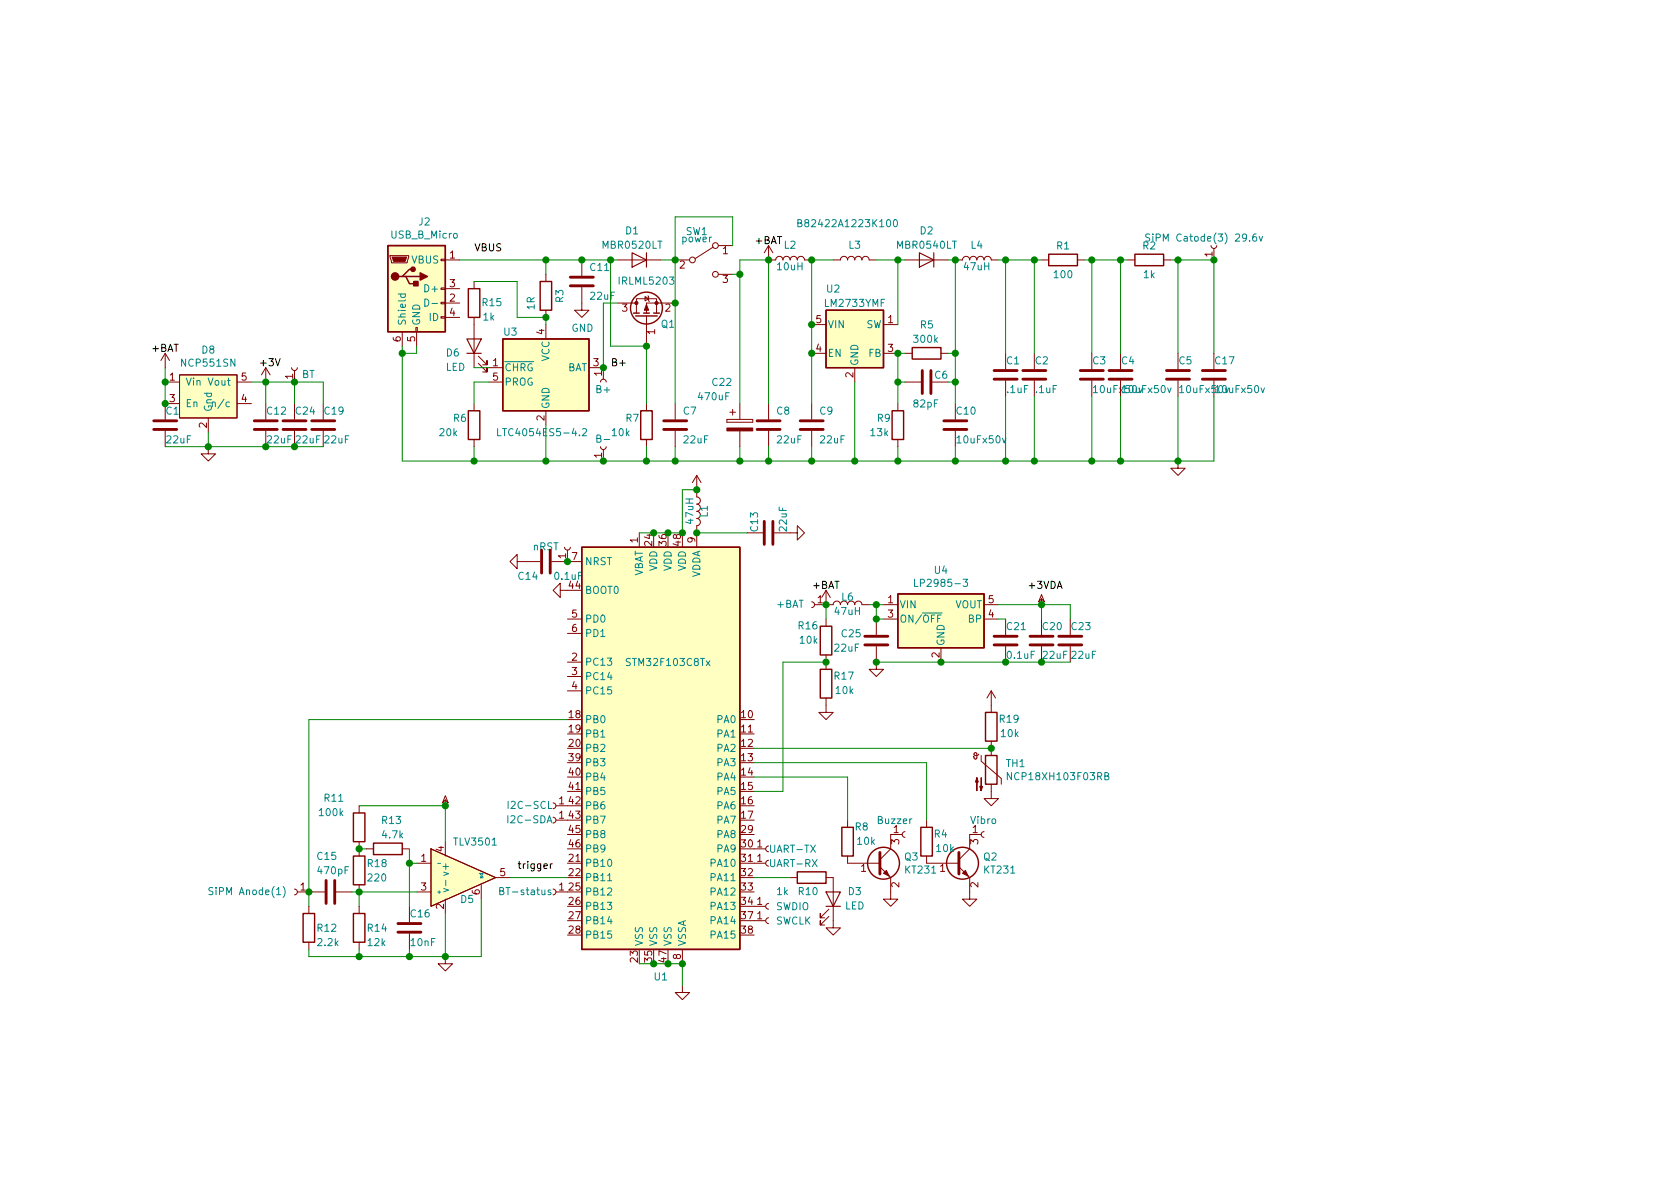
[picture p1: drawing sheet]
<svg xmlns="http://www.w3.org/2000/svg" width="297mm" height="210mm" viewBox="0 0 297 210" stroke-linecap="round" stroke-linejoin="round" font-family="sans-serif">
<g fill="none" stroke="#840000" stroke-width=".18">
<path d="M69 45.2h3.3v.3l-.3 1h-2.8zM71.1 58.7v2.5M73.5 57.9h.3v.8h-.3zM73.7 58.7v2.5M78 56h.7v.3h-.7zM78 53.5h.7v.2h-.7zM78 50.9h.7v.3h-.7zM78 45.8h.7v.3h-.7zM78.7 46h2.6M78.7 53.6h2.6M78.7 51h2.6M78.7 56.1h2.6"/>
<path d="M83.8 49.8v1.2M83.8 56.1v8.9M96.5 48.5v1.3M96.5 54.9v1.2M96.5 57.4v2.5M102.9 50.8v4.1h1.2l-1.2 1.2-1.3-1.2h1.3M102.9 46v2.8M109.2 46h7.6M109.2 53.6h3.3M112.5 53.6v-.8h3.6v2.6M112.5 53.6v1.8M114 52.4l.7 .4-.7 .4z"/>
<path d="M114.3 55.9v.2M114.3 56.1v5.1M114.6 52.3l.1 .1v.8l.1 .1M119.4 53.6h-5.1v1.8M119.4 46h2.5M126.1 43.7l-3.2 2M127 43.4h2.5M127 48.5h2.5M135.9 43.4v2.6h1.3a.63 .63 0 0 1 .6-.7 .63 .63 0 0 1 .6 .7 .63 .63 0 0 1 .7-.7 .63 .63 0 0 1 .6 .7 .63 .63 0 0 1 .6-.7 .63 .63 0 0 1 .7 .7 .63 .63 0 0 1 .6-.7 .63 .63 0 0 1 .6 .7h1.3M135.9 43.4l-.8 1.3M135.9 43.4l.8 1.3M143.5 57.4h2.5"/>
<path d="M147.3 46h1.3a.63 .63 0 0 1 .6-.7 .63 .63 0 0 1 .7 .7 .63 .63 0 0 1 .6-.7 .63 .63 0 0 1 .6 .7 .63 .63 0 0 1 .7-.7 .63 .63 0 0 1 .6 .7 .63 .63 0 0 1 .6-.7 .63 .63 0 0 1 .7 .7h1.2M156.2 57.4h2.5M160 46h7.6M168.9 46h1.3a.63 .63 0 0 1 .6-.7 .63 .63 0 0 1 .6 .7 .63 .63 0 0 1 .7-.7 .63 .63 0 0 1 .6 .7 .63 .63 0 0 1 .7-.7 .63 .63 0 0 1 .6 .7 .63 .63 0 0 1 .6-.7 .63 .63 0 0 1 .7 .7h1.2M184.1 46h1.3M190.5 46h1.3M199.4 46h1.3M205.7 46h1.3M214.1 43.4l.1 .3 .4 .2 .3-.1 .2-.4M214.6 44v2M29.2 67.6h2.5M29.2 62.5v2.5"/>
<path d="M29.2 76.2v2.8M29.2 62.5l-.8 1.2M29.2 62.5l.8 1.2M31.7 66.3h10.2v7.6h-10.2zM31.7 71.4h-2.5v2.8M36.8 79v1.3h1.3l-1.3 1.2-1.2-1.2h1.2M36.8 73.9v2.5M41.9 67.6h2.5M41.9 71.4h2.5M47 65v2.6M47 71.4v2.8M47 76.2v2.8"/>
<path d="M47 65l-.8 1.3M47 65l.8 1.3M51.6 65l.1 .3 .3 .2 .4-.1 .2-.4M52.1 65.6v2M52.1 71.4v2.8M52.1 76.2v2.8M57.1 71.4v2.8M57.1 76.2v2.8M83.8 71.4v1.2M83.8 77.7v1.3M84.6 64.3l1.5 1.5v-.8v.8h-.8M84.6 63l1.5 1.5v-.8v.8h-.8"/>
<path d="M86.4 65h2.5M86.4 67.6h2.5M96.5 72.6v2.6M104.1 65h2.6v2M106.2 79l.1 .3 .3 .2 .4-.1 .2-.4M106.2 67.6l.1-.4 .3-.1 .4 .1 .2 .4M106.7 79.5v2M114.3 71.4v1.2M114.3 77.7v1.3M119.4 71.4v2.8M119.4 76.2v2.8M128.5 74.2v.5z"/>
<path d="M128.5 74.7h4.6zM128.5 74.2h4.6zM129 72.9h1M129.5 72.4v1M130.8 71.4v2.8M130.8 76.2v2.8M133.1 74.2v.5zM135.9 71.4v2.8M135.9 76.2v2.8M143.5 62.5h2.5M143.5 71.4v2.8M143.5 76.2v2.8"/>
<path d="M151.1 65v2.6M156.2 62.5h2.5M158.7 71.4v1.2M158.7 77.7v1.3M160 67.6h2.8M160 62.5h1.3M166.4 62.5h1.2M168.9 71.4v2.8M168.9 76.2v2.8M177.8 62.5v2.8M177.8 67.3v2.8M182.9 62.5v2.8"/>
<path d="M182.9 67.3v2.8M193 62.5v2.8M193 67.3v2.8M198.1 62.5v2.8M198.1 67.3v2.8M208.3 62.5v2.8M208.3 67.3v2.8M214.6 62.5v2.8M214.6 67.3v2.8M91.4 99.3v-1.3l-1.2 1.3 1.2 1.3v-1.3h4.1M97.5 99.3h5.4M99.8 96.8l.1 .3 .4 .2 .3-.1 .2-.4"/>
<path d="M100.3 97.3v2M113 94.2v2.6M123.2 84.1v3.8a.63 .63 0 0 1 .6 .6 .63 .63 0 0 1-.6 .6 .63 .63 0 0 1 .6 .7 .63 .63 0 0 1-.6 .6 .63 .63 0 0 1 .6 .7 .63 .63 0 0 1-.6 .6 .63 .63 0 0 1 .6 .6 .63 .63 0 0 1-.6 .7v3.8M123.2 84.1l-.8 1.2M123.2 84.1l.8 1.2M132.1 94.2h2.8M136.9 94.2h4.1v-1.2l1.2 1.2-1.2 1.3v-1.3M208.3 81.5v1.3h1.2l-1.2 1.3-1.3-1.3h1.3M99.1 104.4v-1.3l-1.3 1.3 1.3 1.3v-1.3h1.2M100.3 117.1h2.6M100.3 119.6h2.6M100.3 109.5h2.6"/>
<path d="M100.3 112h2.6M143.5 106.4l.3 .1 .2 .3-.1 .5-.4 .1M144 106.9h3.3a.63 .63 0 0 1 .7-.6 .63 .63 0 0 1 .6 .6 .63 .63 0 0 1 .6-.6 .63 .63 0 0 1 .7 .6 .63 .63 0 0 1 .6-.6 .63 .63 0 0 1 .6 .6 .63 .63 0 0 1 .7-.6 .63 .63 0 0 1 .6 .6h1.3M146 104.4v2.5M146 109.5v1.2M146 115.8v2.6M146 104.4l-.7 1.3M146 104.4l.8 1.3M154.9 114.3v4.1h1.3l-1.3 1.2-1.2-1.2h1.2M154.9 109.5v2.8M156.2 109.5h2.5M156.2 106.9h2.5"/>
<path d="M166.4 114.5v2.6M174 109.5h2.5M174 106.9h2.5M177.8 109.5v2.8M177.8 114.3v2.8M184.1 105.9v1M184.1 105.2l.6 1.2-.6-.5-.5 .5zM184.1 109.5v2.8M184.1 114.3v2.8M189.2 109.5v2.8M189.2 114.3v2.8M100.3 122.2h2.6"/>
<path d="M146 123.4v2.6h1.3l-1.3 1.2-1.2-1.2h1.2M173.1 133.3l-.3 .3h-.3l-.3-.1v-.3l.3-.1 .2 .2v.8l-.2 .1-.3-.1v-.2l-.1-.2M173.5 133.6v1l3.5 3.1v1M175.3 138.7v2.5h1.2l-1.2 1.3-1.3-1.3h1.3M175.3 122.2v3.8M175.3 131.1v2.5M175.3 122.2l-.8 1.2M175.3 122.2l.7 1.2M52.1 157.2l.3 .1 .2 .3-.1 .5-.4 .1M52.6 157.7h4.8M59.4 157.7h2.8M63.5 142.5v1.3"/>
<path d="M63.5 148.8v2.6M63.5 156.5v1.2M64.8 150.1h1.2M71.1 150.1h1.3M73.7 157.7h2.5M73.7 152.6h2.5M76.2 150.1l11.4 5.1-11.4 5.1zM78.7 141.5v1M78.7 140.7l.5 1.3-.5-.5-.5 .5zM78.7 148.8v2.6M78.7 159v2.5M85.1 156.5v2.5"/>
<path d="M87.6 155.2h2.6M97.8 142l.3 .1 .2 .3-.1 .4-.4 .2M97.8 144.5l.3 .1 .2 .3-.1 .5-.4 .1M97.8 157.2l.3 .1 .2 .3-.1 .5-.4 .1M98.3 157.7h2M98.3 142.5h2M98.3 145h2M133.3 152.6h2.1M133.3 150.1h2.1M135.9 152.1l-.3 .1-.2 .4 .1 .4 .4 .2M135.9 149.6l-.3 .1-.2 .3 .1 .4 .4 .2M135.9 159.8l-.3 .1-.2 .3 .1 .4 .4 .2"/>
<path d="M139.7 155.2h1.3M146 155.2h1.3v8.9h-1.3l1.3 1.2 1.3-1.2h-1.3M149.9 151.4v1.2h5.7M149.9 145v1.3M155.6 153.3l1.9 1.9v3.8h1.2l-1.2 1.3-1.3-1.3h1.3M159.5 147.6h-2v2.5l-1.9 1.9M160 147.1l-.3 .1-.2 .3 .1 .4 .4 .2M163.8 151.4v1.2h5.7M163.8 145v1.3M169.5 153.3l1.9 1.9v3.8h1.3l-1.3 1.3-1.2-1.3h1.2M173.5 147.6h-2.1v2.5l-1.9 1.9M174 147.1l-.3 .1-.2 .3 .1 .4 .4 .2"/>
<path d="M54.6 160.3v1.2M54.6 166.6v1.3M63.5 160.3v1.2M63.5 166.6v1.3M72.4 160.3v2.8M72.4 165.1v2.8M78.7 169.2v1.2h1.3l-1.3 1.3-1.2-1.3h1.2M120.6 174.2v1.3h1.3l-1.3 1.3-1.2-1.3h1.2M120.6 167.9v2.5M133.3 160.3h2.1M133.3 162.8h2.1M135.9 162.3l-.3 .1-.2 .3 .1 .4 .4 .2"/>
<path d="M146.6 162l-1.6 1.6v-.8v.8h.8M146.6 160.8l-1.6 1.5v-.8v.8h.8"/>
<circle cx="122.4" cy="46" r=".51"/>
<circle cx="126.5" cy="48.5" r=".51"/>
<circle cx="126.5" cy="43.4" r=".51"/>
</g>
<g fill="none" stroke="#840000" stroke-width=".25">
<path d="M68.6 43.4h10.1v15.3h-10.1zM71.1 48.9h.7l.6 1.3h1.3M71.8 48.9h2.5M73 47.6h-.6l-1.3 1.3h-.6M82.8 51h2v5.1h-2zM88.9 59.9h15.2v12.7h-15.2zM95.5 49.8h2v5.1h-2zM112 55.4h1M112.4 55.9h3.8M113.8 55.4h1M115.6 55.4h1M146 54.9h10.2v10.1h-10.2z"/>
<path d="M185.4 45h5.1v2h-5.1zM200.7 45h5v2h-5zM82.8 72.6h2v5.1h-2zM113.3 72.6h2v5.1h-2zM157.7 72.6h2.1v5.1h-2.1zM161.3 61.5h5.1v2h-5.1zM102.9 96.8h27.9v71.1h-27.9zM145 110.7h2.1v5.1h-2.1zM145 118.4h2.1v5h-2.1zM158.7 105h15.3v9.5h-15.3zM174.2 133.6h2.1v5.1h-2.1zM174.2 126h2.1v5.1h-2.1z"/>
<path d="M62.5 151.4h2v5.1h-2zM62.5 143.8h2v5h-2zM66 149.1h5.1v2h-5.1zM141 154.2h5v2h-5zM148.8 146.3h2.1v5.1h-2.1zM162.8 146.3h2v5.1h-2zM53.6 161.5h2v5.1h-2zM62.5 161.5h2v5.1h-2z"/>
<circle cx="114.3" cy="54.5" r="2.82"/>
<circle cx="156.2" cy="152.6" r="2.82"/>
<circle cx="170.2" cy="152.6" r="2.82"/>
</g>
<path d="M82.5 59.9h2.6l-1.3 2.6zM111.8 44.7l2.5 1.3-2.5 1.2zM114.3 44.7v2.5M162.6 44.7l2.5 1.3-2.5 1.2zM165.1 44.7v2.5M82.5 62.5h2.6M146 157.7h2.6l-1.3 2.6zM146 160.3h2.6" fill="none" stroke="#840000" stroke-width=".2"/>
<g fill="#ffffc2" stroke="#ffffc2" stroke-width=".18">
<path d="M88.9 59.9h15.2v12.7h-15.2z"/>
<path d="M102.9 96.8h27.9v71.1h-27.9z"/>
<path d="M76.2 150.1l11.4 5.1-11.4 5.1z"/>
<path d="M31.7 66.3h10.2v7.6h-10.2z"/>
<path d="M68.6 43.4h10.1v15.3h-10.1z"/>
<path d="M146 54.9h10.2v10.1h-10.2z"/>
<path d="M158.7 105h15.3v9.5h-15.3z"/>
</g>
<g fill="none" stroke="#008484" stroke-width=".18">
<path d="M141.1 39.4h.5l.1-.4-.6-.2v1.3h.5l.2-.2v-.2l-.3-.3M158.1 39l.1-.2a.67 .67 0 0 1 .5 .7 .67 .67 0 0 1-.5 .6l-.1-.1-.1-.4zM70.4 52h1.3M70.9 52l-.1 .4 .3 .2 .5-.1v-.5M75.1 52.9a.64 .64 0 0 1 .7 .6 .64 .64 0 0 1-.7 .6zM76.4 53.7h.9M203.3 41.4h-.5l-.2 .1 .1 .4 .5 .3 .1 .2-.3 .2h-.4M222.1 41.4h-.4a.87 .87 0 0 0 0 1.2l.4-.1v-.5l-.4-.1-.2 .2M222.6 41.8l.3 .8 .3-.8M88 75.8v1.3h.6M103 75.9l.5-.1 .2 .3v.2l-.8 .8h.8M161.7 102.4v1.3h.6"/>
<path d="M165.5 108.4h1.1M166.4 108.8h-.6v1.2M170.3 102.4h.8l-.4 .5 .3 .1v.6l-.2 .1-.5-.1M178.8 136.6v1.3l-.7-1.3v1.3M195.4 137.2h.5l.1-.2-.1-.3-.5-.1v1.3h.4l.2-.1 .1-.3-.3-.3M37.6 157l-.4-.1-.2 .2v.3l.5 .3 .1 .3-.2 .2h-.5M50.1 156.8a1.47 1.47 0 0 1 0 1.9M77.4 152.7h.5M78.5 157.1l.8 .3-.8 .3M78.8 155.6v1M97.4 157.4h-.3l-.2 .2 .1 .1 .4 .2v.3h-.5M107.4 155.7h.8"/>
</g>
<g fill="none" stroke="#840000" stroke-width=".51">
<path d="M100.8 50.5h4.1M100.8 49h4.1M27.2 75.9h4M27.2 74.4h4M45 75.9h4M45 74.4h4M50 75.9h4.1M50 74.4h4.1M55.1 75.9h4.1M55.1 74.4h4.1M117.3 75.9h4.1M117.3 74.4h4.1"/>
<path d="M133.9 75.9h4M133.9 74.4h4M141.5 75.9h4M141.5 74.4h4M163.1 65.5v4.1M164.6 65.5v4.1M166.9 75.9h4M166.9 74.4h4M175.8 67.1h4M175.8 65.5h4M180.8 67.1h4.1M180.8 65.5h4.1"/>
<path d="M191 67.1h4.1M191 65.5h4.1M196.1 67.1h4.1M196.1 65.5h4.1M206.2 67.1h4.1M206.2 65.5h4.1M212.6 67.1h4.1M212.6 65.5h4.1M95.8 97.3v4M97.3 97.3v4M135.1 92.2v4.1M136.7 92.2v4.1"/>
<path d="M152.9 114h4.1M152.9 112.5h4.1M175.8 114h4M175.8 112.5h4M182.1 114h4.1M182.1 112.5h4.1M187.2 114h4.1M187.2 112.5h4.1M57.7 155.7v4.1M59.2 155.7v4.1M155.6 150.7v3.9M169.5 150.7v3.9"/>
<path d="M70.4 164.8h4M70.4 163.3h4"/>
</g>
<g fill="#840000" stroke="#840000" stroke-width=".18">
<path d="M128.5 75.7h4.6v.5h-4.6z"/>
<path d="M156.2 154.4l.5-.5 .5 1z"/>
<path d="M170.2 154.4l.5-.5 .5 1z"/>
<path d="M114.3 53.8l.4 1.1h-.8z"/>
<path d="M172.7 137.5l.3 .8h-.5l.2-.8v2.3z"/>
<path d="M173.5 137.5v2.3l-.3-.7h.5l-.2 .7z"/>
<path d="M69.3 45.5h2.6l-.3 .7h-2z"/>
<circle cx="116.1" cy="53.6" r=".28"/>
<circle cx="112.5" cy="53.6" r=".28"/>
</g>
<g fill="#840000" stroke="#840000" stroke-width=".25">
<path d="M73.2 49.8h.7v.7h-.7z"/>
<path d="M74.3 48.3l1.3 .6-1.3 .6z"/>
<circle cx="69.8" cy="48.9" r=".63"/>
<circle cx="73" cy="47.6" r=".38"/>
</g>
<g fill="none" stroke="#008400" stroke-width=".18">
<path d="M81.3 46h27.9M83.8 49.8h7.6v6.3h5.1v1.3M96.5 46v2.5M107.9 46v15.2h6.4v10.2M109.2 53.6h-2.5v11.4M116.8 46h2.6M129.5 43.4v-5.1h-10.1v33.1M129.5 48.5h1.3M147.3 46h-3.8v25.4M154.9 46h5.1M158.7 46v11.4M167.6 46h1.3v25.4"/>
<path d="M176.5 46h7.6M177.8 46v16.5M182.9 46v16.5M191.8 46h7.6M193 46v16.5M198.1 46v16.5M207 46h7.6v16.5M208.3 46v16.5M29.2 65v6.4M29.2 79h27.9M36.8 76.4v2.6M44.4 67.6h12.7v3.8"/>
<path d="M47 67.6v3.8M52.1 67.6v3.8M71.1 61.2v20.3h143.5v-11.4M73.7 61.2v1.3h-2.6M83.8 65h2.6M83.8 79v2.5M86.4 67.6h-2.6v3.8M96.5 75.2v6.3M114.3 79v2.5M119.4 79v2.5M130.8 71.4v-25.4h5.1v25.4M130.8 79v2.5"/>
<path d="M135.9 79v2.5M143.5 79v2.5M151.1 67.6v13.9M158.7 67.6h1.3M158.7 79v2.5M160 62.5h-1.3v8.9M167.6 67.6h1.3M167.6 62.5h1.3M168.9 79v2.5M177.8 70.1v11.4M182.9 70.1v11.4M193 70.1v11.4"/>
<path d="M198.1 70.1v11.4M208.3 70.1v11.4M123.2 86.6h-2.6v7.6h-7.6M123.2 94.2h8.9M146 117.1h-7.6v22.8h-5.1M146 106.9v2.6M153.7 106.9h2.5M154.9 106.9v2.6h1.3M154.9 117.1h34.3M176.5 106.9h12.7v2.6M176.5 109.5h1.3M184.1 106.9v2.6"/>
<path d="M100.3 127.2h-45.7v33.1M133.3 137.4h16.6v7.6M133.3 132.3h42M133.3 134.9h30.5v10.1M62.2 157.7h11.5M63.5 157.7v2.6M63.5 150.1h1.3M63.5 142.5h15.2v6.3M72.4 150.1v10.2M72.4 152.6h1.3M85.1 159v10.2h-30.5v-1.3M90.2 155.2h10.1"/>
<path d="M133.3 155.2h6.4M63.5 167.9v1.3M72.4 167.9v1.3M78.7 161.5v7.7M113 170.4h7.6v3.8"/>
</g>
<path d="M48.7 63.4l.4 1.3 .4-1.3M97.3 152.7v.9M97.7 152.7l-.4 .3" fill="none" stroke="#000" stroke-width=".18"/>
<g fill="#008400" stroke="#008400" stroke-width=".25">
<circle cx="119.4" cy="46" r=".51"/>
<circle cx="115.6" cy="94.2" r=".51"/>
<circle cx="123.2" cy="86.6" r=".51"/>
<circle cx="118.1" cy="170.4" r=".51"/>
<circle cx="177.8" cy="46" r=".51"/>
<circle cx="154.9" cy="109.5" r=".51"/>
<circle cx="182.9" cy="46" r=".51"/>
<circle cx="154.9" cy="106.9" r=".51"/>
<circle cx="143.5" cy="46" r=".51"/>
<circle cx="182.9" cy="81.5" r=".51"/>
<circle cx="118.1" cy="94.2" r=".51"/>
<circle cx="177.8" cy="81.5" r=".51"/>
<circle cx="100.3" cy="99.3" r=".51"/>
<circle cx="143.5" cy="62.5" r=".51"/>
<circle cx="54.6" cy="157.7" r=".51"/>
<circle cx="151.1" cy="81.5" r=".51"/>
<circle cx="146.1" cy="117.1" r=".51"/>
<circle cx="158.8" cy="81.5" r=".51"/>
<circle cx="72.4" cy="169.2" r=".51"/>
<circle cx="175.3" cy="132.3" r=".51"/>
<circle cx="168.9" cy="67.6" r=".51"/>
<circle cx="123.2" cy="94.2" r=".51"/>
<circle cx="120.7" cy="94.2" r=".51"/>
<circle cx="29.2" cy="67.6" r=".51"/>
<circle cx="158.8" cy="46" r=".51"/>
<circle cx="158.8" cy="67.6" r=".51"/>
<circle cx="158.8" cy="62.5" r=".51"/>
<circle cx="78.7" cy="142.5" r=".51"/>
<circle cx="52.1" cy="79" r=".51"/>
<circle cx="114.3" cy="61.2" r=".51"/>
<circle cx="168.9" cy="81.5" r=".51"/>
<circle cx="114.3" cy="81.5" r=".51"/>
<circle cx="154.9" cy="117.1" r=".51"/>
<circle cx="63.5" cy="157.7" r=".51"/>
<circle cx="119.4" cy="53.6" r=".51"/>
<circle cx="96.5" cy="46" r=".51"/>
<circle cx="47" cy="67.6" r=".51"/>
<circle cx="96.5" cy="81.5" r=".51"/>
<circle cx="146.1" cy="106.9" r=".51"/>
<circle cx="83.8" cy="81.5" r=".51"/>
<circle cx="106.7" cy="65" r=".51"/>
<circle cx="130.8" cy="48.5" r=".51"/>
<circle cx="119.4" cy="81.5" r=".51"/>
<circle cx="63.5" cy="169.2" r=".51"/>
<circle cx="184.2" cy="106.9" r=".51"/>
<circle cx="168.9" cy="62.5" r=".51"/>
<circle cx="106.7" cy="81.5" r=".51"/>
<circle cx="143.5" cy="57.4" r=".51"/>
<circle cx="143.5" cy="81.5" r=".51"/>
<circle cx="130.8" cy="81.5" r=".51"/>
<circle cx="96.5" cy="56.1" r=".51"/>
<circle cx="214.6" cy="46" r=".51"/>
<circle cx="184.2" cy="117.1" r=".51"/>
<circle cx="71.1" cy="62.5" r=".51"/>
<circle cx="29.2" cy="71.4" r=".51"/>
<circle cx="120.7" cy="170.4" r=".51"/>
<circle cx="102.9" cy="46" r=".51"/>
<circle cx="193" cy="46" r=".51"/>
<circle cx="198.1" cy="46" r=".51"/>
<circle cx="166.4" cy="117.1" r=".51"/>
<circle cx="193" cy="81.5" r=".51"/>
<circle cx="177.8" cy="117.1" r=".51"/>
<circle cx="47" cy="79" r=".51"/>
<circle cx="36.8" cy="79" r=".51"/>
<circle cx="198.1" cy="81.5" r=".51"/>
<circle cx="115.6" cy="170.4" r=".51"/>
<circle cx="108" cy="46" r=".51"/>
<circle cx="52.1" cy="67.6" r=".51"/>
<circle cx="135.9" cy="81.5" r=".51"/>
<circle cx="168.9" cy="46" r=".51"/>
<circle cx="72.4" cy="152.6" r=".51"/>
<circle cx="208.3" cy="46" r=".51"/>
<circle cx="63.5" cy="150.1" r=".51"/>
<circle cx="135.9" cy="46" r=".51"/>
<circle cx="78.7" cy="169.2" r=".51"/>
<circle cx="208.3" cy="81.5" r=".51"/>
</g>
<g font-size="1.8" fill="#008484">
<text x="74.1" y="39.9">J2</text>
<text x="110.6" y="41.4">D1</text>
<text x="121.3" y="41.6">SW1</text>
<text x="142.1" y="40.2">B82422A1223K100</text>
<text x="162.7" y="41.4">D2</text>
<text x="69.2" y="42.2">USB_B_Micro</text>
<text x="72.8" y="46.6">VBUS</text>
<text x="104.4" y="47.9">C11</text>
<text x="106.7" y="44">MBR0520LT</text>
<text x="120.6" y="42.8">power</text>
<text x="137.5" y="47.8">10uH</text>
<text x="138.7" y="44">L2</text>
<text x="150.1" y="44">L3</text>
<text x="158.8" y="44">MBR0540LT</text>
<text x="170.5" y="47.8">47uH</text>
<text x="171.7" y="44">L4</text>
<text x="186.8" y="44.1">R1</text>
<text x="202.1" y="44.1">R2</text>
<text x="203.9" y="42.7">SiPM Catode(3) 29.6v</text>
<text x="75.4" y="51.7">D+</text>
<text x="99.6" y="53.5" transform="rotate(-90 99.6 53.5)">R3</text>
<text x="104.5" y="53">22uF</text>
<text x="109.6" y="50.3">IRLML5203</text>
<text x="146.2" y="51.7">U2</text>
<text x="186.5" y="49.2">100</text>
<text x="202.2" y="49.2">1k</text>
<text x="71.8" y="57.7" transform="rotate(-90 71.8 57.7)">Shield</text>
<text x="74.3" y="57.7" transform="rotate(-90 74.3 57.7)">GND</text>
<text x="75.9" y="56.8">ID</text>
<text x="85.3" y="54.1">R15</text>
<text x="85.5" y="56.7">1k</text>
<text x="89.1" y="59.4">U3</text>
<text x="94.5" y="54.8" transform="rotate(-90 94.5 54.8)">1R</text>
<text x="101" y="58.7">GND</text>
<text x="116.9" y="58">Q1</text>
<text x="146" y="54.3">LM2733YMF</text>
<text x="146.3" y="58">VIN</text>
<text x="153.1" y="58">SW</text>
<text x="162.8" y="58.1">R5</text>
<text x="32.3" y="64.8">NCP551SN</text>
<text x="35.7" y="62.5">D8</text>
<text x="78.8" y="65.6">LED</text>
<text x="78.9" y="63">D6</text>
<text x="89.2" y="65.7">CHRG</text>
<text x="97.2" y="63.9" transform="rotate(-90 97.2 63.9)">VCC</text>
<text x="100.3" y="65.7">BAT</text>
<text x="146.3" y="63.1">EN</text>
<text x="151.8" y="64.8" transform="rotate(-90 151.8 64.8)">GND</text>
<text x="153.6" y="63.1">FB</text>
<text x="161.7" y="60.6">300k</text>
<text x="178" y="64.4">C1</text>
<text x="183.1" y="64.4">C2</text>
<text x="193.2" y="64.4">C3</text>
<text x="198.3" y="64.4">C4</text>
<text x="208.5" y="64.4">C5</text>
<text x="214.9" y="64.4">C17</text>
<text x="32.8" y="68.2">Vin</text>
<text x="37" y="68.2">Vout</text>
<text x="53.4" y="66.8">BT</text>
<text x="89.2" y="68.2">PROG</text>
<text x="105.5" y="69.5">B+</text>
<text x="123.6" y="70.8">470uF</text>
<text x="126" y="68.2">C22</text>
<text x="165.3" y="67">C6</text>
<text x="178.1" y="69.5">.1uF</text>
<text x="183.2" y="69.5">.1uF</text>
<text x="193.6" y="69.5">10uFx50v</text>
<text x="198.7" y="69.5">10uFx50v</text>
<text x="208.9" y="69.5">10uFx50v</text>
<text x="215.2" y="69.5">10uFx50v</text>
<text x="29.5" y="73.3">C18</text>
<text x="32.8" y="72">En</text>
<text x="37.5" y="72.9" transform="rotate(-90 37.5 72.9)">Gnd</text>
<text x="38.3" y="72">n/c</text>
<text x="47.3" y="73.3">C12</text>
<text x="52.3" y="73.3">C24</text>
<text x="57.4" y="73.3">C19</text>
<text x="77.8" y="77.1">20k</text>
<text x="80.2" y="74.6">R6</text>
<text x="89" y="77.1">LTC4054ES5-4.2</text>
<text x="97.2" y="72.4" transform="rotate(-90 97.2 72.4)">GND</text>
<text x="108.3" y="77.1">10k</text>
<text x="110.7" y="74.6">R7</text>
<text x="120.9" y="73.3">C7</text>
<text x="137.4" y="73.3">C8</text>
<text x="145" y="73.3">C9</text>
<text x="154" y="77.1">13k</text>
<text x="155.1" y="74.6">R9</text>
<text x="161.6" y="72.1">82pF</text>
<text x="169.2" y="73.3">C10</text>
<text x="29.5" y="78.4">22uF</text>
<text x="47.3" y="78.4">22uF</text>
<text x="52.4" y="78.4">22uF</text>
<text x="57.5" y="78.4">22uF</text>
<text x="105.8" y="78.3">B-</text>
<text x="121" y="78.4">22uF</text>
<text x="137.5" y="78.4">22uF</text>
<text x="145.1" y="78.4">22uF</text>
<text x="169.5" y="78.4">10uFx50v</text>
<text x="122.6" y="92.6" transform="rotate(-90 122.6 92.6)">47uH</text>
<text x="125.1" y="91.4" transform="rotate(-90 125.1 91.4)">L1</text>
<text x="134" y="93.9" transform="rotate(-90 134 93.9)">C13</text>
<text x="139.1" y="93.9" transform="rotate(-90 139.1 93.9)">22uF</text>
<text x="94.2" y="97.3">nRST</text>
<text x="103.4" y="99.9">NRST</text>
<text x="116.2" y="101" transform="rotate(-90 116.2 101)">VDD</text>
<text x="118.7" y="101" transform="rotate(-90 118.7 101)">VDD</text>
<text x="121.3" y="101" transform="rotate(-90 121.3 101)">VDD</text>
<text x="165.3" y="101.5">U4</text>
<text x="91.7" y="102.5">C14</text>
<text x="98.2" y="102.5">0.1uF</text>
<text x="103.4" y="105">BOOT0</text>
<text x="113.7" y="102.1" transform="rotate(-90 113.7 102.1)">VBAT</text>
<text x="123.8" y="102.3" transform="rotate(-90 123.8 102.3)">VDDA</text>
<text x="137.4" y="107.5">+BAT</text>
<text x="148.8" y="106.2">L6</text>
<text x="159" y="107.6">VIN</text>
<text x="162.5" y="103.8">LP2985-3</text>
<text x="168.8" y="107.6">VOUT</text>
<text x="103.4" y="110.1">PD0</text>
<text x="103.4" y="112.6">PD1</text>
<text x="141.2" y="111.3">R16</text>
<text x="141.5" y="113.8">10k</text>
<text x="147.7" y="108.8">47uH</text>
<text x="148.9" y="112.7">C25</text>
<text x="159" y="110.1">ON/OFF</text>
<text x="171.3" y="110.1">BP</text>
<text x="178.1" y="111.4">C21</text>
<text x="184.4" y="111.4">C20</text>
<text x="189.5" y="111.4">C23</text>
<text x="103.4" y="117.7">PC13</text>
<text x="111.1" y="117.8">STM32F103C8Tx</text>
<text x="147.7" y="115.2">22uF</text>
<text x="167" y="114.3" transform="rotate(-90 167 114.3)">GND</text>
<text x="178.2" y="116.5">0.1uF</text>
<text x="184.5" y="116.5">22uF</text>
<text x="189.6" y="116.5">22uF</text>
<text x="103.4" y="120.3">PC14</text>
<text x="103.4" y="122.8">PC15</text>
<text x="147.6" y="120.2">R17</text>
<text x="147.9" y="122.7">10k</text>
<text x="103.4" y="127.9">PB0</text>
<text x="103.4" y="130.4">PB1</text>
<text x="126.9" y="127.9">PA0</text>
<text x="126.9" y="130.4">PA1</text>
<text x="176.8" y="127.8">R19</text>
<text x="177.1" y="130.3">10k</text>
<text x="103.4" y="133">PB2</text>
<text x="103.4" y="135.5">PB3</text>
<text x="126.9" y="133">PA2</text>
<text x="126.9" y="135.5">PA3</text>
<text x="177.9" y="135.7">TH1</text>
<text x="178.7" y="138">NCP18XH103F03RB</text>
<text x="57.4" y="141.8">R11</text>
<text x="90.2" y="143">I2C-SCL</text>
<text x="103.4" y="138">PB4</text>
<text x="103.4" y="140.6">PB5</text>
<text x="103.4" y="143.1">PB6</text>
<text x="126.9" y="138">PA4</text>
<text x="126.9" y="140.6">PA5</text>
<text x="126.9" y="143.1">PA6</text>
<text x="56.6" y="144.3">100k</text>
<text x="67.6" y="145.7">R13</text>
<text x="67.7" y="148.3">4.7k</text>
<text x="80.4" y="149.5">TLV3501</text>
<text x="90.1" y="145.6">I2C-SDA</text>
<text x="103.4" y="145.7">PB7</text>
<text x="103.4" y="148.2">PB8</text>
<text x="126.9" y="145.7">PA7</text>
<text x="126.9" y="148.2">PA8</text>
<text x="151.2" y="146.9">R8</text>
<text x="151.7" y="149.4">10k</text>
<text x="155.3" y="145.7">Buzzer</text>
<text x="165.2" y="148.1">R4</text>
<text x="171.7" y="145.7">Vibro</text>
<text x="56.2" y="152.1">C15</text>
<text x="56.3" y="154.6">470pF</text>
<text x="65" y="153.3">R18</text>
<text x="65.2" y="155.9">220</text>
<text x="79.4" y="154.4" transform="rotate(-90 79.4 154.4)">v+</text>
<text x="103.4" y="153.3">PB10</text>
<text x="103.4" y="155.8">PB11</text>
<text x="103.4" y="150.7">PB9</text>
<text x="125.9" y="153.3">PA10</text>
<text x="125.9" y="155.8">PA11</text>
<text x="126.9" y="150.7">PA9</text>
<text x="136.3" y="150.8">UART-TX</text>
<text x="136.3" y="153.3">UART-RX</text>
<text x="160" y="152.2">Q3</text>
<text x="160.1" y="154.5">KT231</text>
<text x="165.6" y="150.7">10k</text>
<text x="173.9" y="152.2">Q2</text>
<text x="174.1" y="154.5">KT231</text>
<text x="37.5" y="158.3">SiPM Anode(1)</text>
<text x="81.5" y="159.7">D5</text>
<text x="88.8" y="158.3">BT-status</text>
<text x="103.4" y="158.4">PB12</text>
<text x="103.4" y="160.9">PB13</text>
<text x="125.9" y="158.4">PA12</text>
<text x="125.9" y="160.9">PA13</text>
<text x="137.2" y="161">SWDIO</text>
<text x="137.4" y="158.3">1k</text>
<text x="141.2" y="158.3">R10</text>
<text x="149.4" y="160.8">LED</text>
<text x="150" y="158.3">D3</text>
<text x="56.2" y="164.8">R12</text>
<text x="56.3" y="167.3">2.2k</text>
<text x="65" y="164.8">R14</text>
<text x="65.1" y="167.3">12k</text>
<text x="72.7" y="162.2">C16</text>
<text x="72.7" y="167.3">10nF</text>
<text x="103.4" y="163.4">PB14</text>
<text x="103.4" y="166">PB15</text>
<text x="113.7" y="167.4" transform="rotate(-90 113.7 167.4)">VSS</text>
<text x="116.2" y="167.4" transform="rotate(-90 116.2 167.4)">VSS</text>
<text x="118.7" y="167.4" transform="rotate(-90 118.7 167.4)">VSS</text>
<text x="121.3" y="167.4" transform="rotate(-90 121.3 167.4)">VSSA</text>
<text x="125.9" y="163.4">PA14</text>
<text x="125.9" y="166">PA15</text>
<text x="137.1" y="163.5">SWCLK</text>
<text x="115.7" y="173.4">U1</text>
</g>
<g font-size="1.8" fill="#840000">
<text x="79.5" y="45.7">1</text>
<text x="120.2" y="47.5">2</text>
<text x="127.8" y="45">1</text>
<text x="214.4" y="45.4" transform="rotate(-90 214.4 45.4)">1</text>
<text x="79.5" y="53.3">2</text>
<text x="79.5" y="50.8">3</text>
<text x="127.8" y="50">3</text>
<text x="79.5" y="55.9">4</text>
<text x="96.3" y="59.2" transform="rotate(-90 96.3 59.2)">4</text>
<text x="110" y="55.1">3</text>
<text x="115.8" y="59.2" transform="rotate(-90 115.8 59.2)">1</text>
<text x="117.6" y="55.1">2</text>
<text x="144.3" y="57.1">5</text>
<text x="157" y="57.1">1</text>
<text x="70.9" y="60.4" transform="rotate(-90 70.9 60.4)">6</text>
<text x="73.4" y="60.4" transform="rotate(-90 73.4 60.4)">5</text>
<text x="87.1" y="64.8">1</text>
<text x="104.9" y="64.8">3</text>
<text x="144.3" y="62.2">4</text>
<text x="157" y="62.2">3</text>
<text x="30" y="67.3">1</text>
<text x="30" y="71.1">3</text>
<text x="42.7" y="71.1">4</text>
<text x="42.7" y="67.3">5</text>
<text x="51.8" y="67" transform="rotate(-90 51.8 67)">1</text>
<text x="87.1" y="67.3">5</text>
<text x="106.4" y="66.5" transform="rotate(-90 106.4 66.5)">1</text>
<text x="150.9" y="66.8" transform="rotate(-90 150.9 66.8)">2</text>
<text x="36.6" y="75.7" transform="rotate(-90 36.6 75.7)">2</text>
<text x="96.3" y="74.4" transform="rotate(-90 96.3 74.4)">2</text>
<text x="106.4" y="81" transform="rotate(-90 106.4 81)">1</text>
<text x="112.8" y="96" transform="rotate(-90 112.8 96)">1</text>
<text x="122.9" y="96" transform="rotate(-90 122.9 96)">9</text>
<text x="100.1" y="98.8" transform="rotate(-90 100.1 98.8)">1</text>
<text x="101.1" y="99.1">7</text>
<text x="115.3" y="96.5" transform="rotate(-90 115.3 96.5)">24</text>
<text x="117.9" y="96.5" transform="rotate(-90 117.9 96.5)">36</text>
<text x="120.4" y="96.5" transform="rotate(-90 120.4 96.5)">48</text>
<text x="100.6" y="104.1">44</text>
<text x="144.6" y="106.7">1</text>
<text x="157" y="106.7">1</text>
<text x="174.8" y="106.7">5</text>
<text x="101.1" y="109.2">5</text>
<text x="101.1" y="111.8">6</text>
<text x="157" y="109.2">3</text>
<text x="174.8" y="109.2">4</text>
<text x="101.1" y="116.8">2</text>
<text x="101.1" y="119.4">3</text>
<text x="166.1" y="116.3" transform="rotate(-90 166.1 116.3)">2</text>
<text x="101.1" y="121.9">4</text>
<text x="100.6" y="127">18</text>
<text x="100.6" y="129.5">19</text>
<text x="131.1" y="127">10</text>
<text x="131.1" y="129.5">11</text>
<text x="100.6" y="132.1">20</text>
<text x="100.6" y="134.6">39</text>
<text x="100.6" y="137.2">40</text>
<text x="131.1" y="132.1">12</text>
<text x="131.1" y="134.6">13</text>
<text x="131.1" y="137.2">14</text>
<text x="98.8" y="142.2">1</text>
<text x="100.6" y="139.7">41</text>
<text x="100.6" y="142.2">42</text>
<text x="131.1" y="139.7">15</text>
<text x="131.1" y="142.2">16</text>
<text x="98.8" y="144.8">1</text>
<text x="100.6" y="144.8">43</text>
<text x="100.6" y="147.3">45</text>
<text x="100.6" y="149.9">46</text>
<text x="131.1" y="144.8">17</text>
<text x="131.1" y="147.3">29</text>
<text x="131.1" y="149.9">30</text>
<text x="133.9" y="149.9">1</text>
<text x="158" y="147.3">1</text>
<text x="159" y="149.3" transform="rotate(-90 159 149.3)">3</text>
<text x="172" y="147.3">1</text>
<text x="173" y="149.3" transform="rotate(-90 173 149.3)">3</text>
<text x="74.4" y="152.4">1</text>
<text x="78.5" y="150.6" transform="rotate(-90 78.5 150.6)">4</text>
<text x="88.4" y="154.9">5</text>
<text x="100.6" y="152.4">21</text>
<text x="100.6" y="154.9">22</text>
<text x="131.1" y="152.4">31</text>
<text x="131.1" y="154.9">32</text>
<text x="133.9" y="152.4">1</text>
<text x="152.2" y="154.2">1</text>
<text x="166.2" y="154.2">1</text>
<text x="53.1" y="157.5">1</text>
<text x="74.4" y="157.5">3</text>
<text x="78.5" y="160.8" transform="rotate(-90 78.5 160.8)">2</text>
<text x="84.8" y="158.2" transform="rotate(-90 84.8 158.2)">6</text>
<text x="98.8" y="157.5">1</text>
<text x="100.6" y="157.5">25</text>
<text x="100.6" y="160">26</text>
<text x="131.1" y="157.5">33</text>
<text x="131.1" y="160">34</text>
<text x="133.9" y="160">1</text>
<text x="159" y="156.9" transform="rotate(-90 159 156.9)">2</text>
<text x="173" y="156.9" transform="rotate(-90 173 156.9)">2</text>
<text x="100.6" y="162.6">27</text>
<text x="100.6" y="165.1">28</text>
<text x="131.1" y="162.6">37</text>
<text x="131.1" y="165.1">38</text>
<text x="133.9" y="162.6">1</text>
<text x="112.8" y="170.1" transform="rotate(-90 112.8 170.1)">23</text>
<text x="115.3" y="170.1" transform="rotate(-90 115.3 170.1)">35</text>
<text x="117.9" y="170.1" transform="rotate(-90 117.9 170.1)">47</text>
<text x="120.4" y="169.6" transform="rotate(-90 120.4 169.6)">8</text>
</g>
<g font-size="1.8">
<text x="83.8" y="44.4">VBUS</text>
<text x="133.3" y="43.2">+BAT</text>
<text x="26.7" y="62.2">+BAT</text>
<text x="45.7" y="64.8">+3V</text>
<text x="107.9" y="64.8">B+</text>
<text x="143.5" y="104.1">+BAT</text>
<text x="181.6" y="104.1">+3VDA</text>
<text x="91.4" y="153.7">trigger</text>
</g>
<g font-size=".9" fill="#008484">
<text x="85.4" y="155.4" transform="rotate(-90 85.4 155.4)">sd</text>
<text x="77.2" y="158">+</text>
</g>
</svg>
